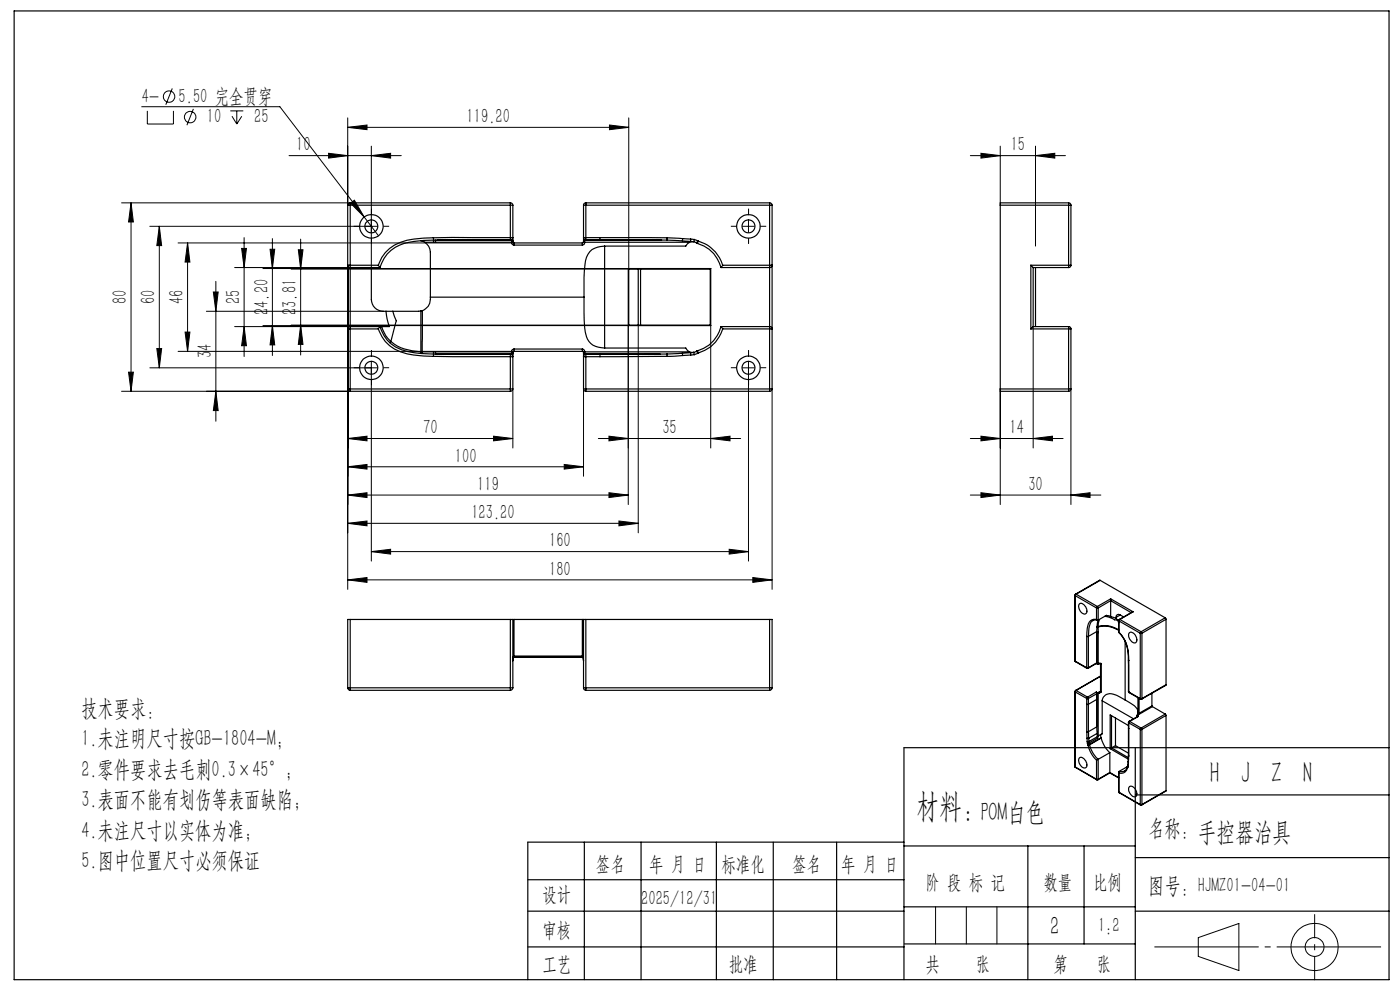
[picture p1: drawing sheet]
<svg xmlns="http://www.w3.org/2000/svg" width="297mm" height="210mm" viewBox="0 0 297 210" stroke-linecap="round" stroke-linejoin="round" font-family="sans-serif">
<g fill="none" stroke="#000" stroke-width=".25">
<path d="M3 2.3h291.7v205.5h-291.7zM73.8 43.5h.5M73.8 43.5v39M74.3 56.3h-.5l.2 .4 .3 .1M74.3 43l-.3 .1-.2 .4M74.3 43v.5M74.3 56.3v.5M74.3 56.3h6M74.3 43.5v12.8M74.3 56.8v12.5M74.3 43.5h34M74.3 56.8h6.3"/>
<path d="M74.3 43h34M78.8 56.8v6.7a2.61 2.61 0 0 0 3.1 2.5M80.3 56.3l.3 .5M89.3 51.1l.8 .3M90.1 51.4h1.9M90.1 51.4a3 3 0 0 1 1.2 3.2v8.4M91.9 50.4a17.9 17.9 0 0 0-8.2 1.6 7.4 7.4 0 0 0-3.4 4.3M91.9 50.4l.1 .5M92 50.9a16.5 16.5 0 0 0-8.1 1.5 7.1 7.1 0 0 0-3.3 4.4M92 50.9v.5M92 51.4h.4M92.4 50.9v.5"/>
<path d="M92.4 51.4h16.1M92.7 50.9h15.8M108.3 50.9h-16.3M108.3 50.4h-16.4M108.3 50.4v.5M108.3 43.5h.5M108.3 50.4h.5l-.2 .4-.3 .1M108.3 43v.5M108.3 43l.2 .1 .3 .4M108.3 43.5v6.9M108.5 50.9v.5M108.5 50.9h.3"/>
<path d="M108.5 51.5l.1 .3 .4 .2M108.5 50.8v.1M108.5 51.4v.1M108.8 51.1l-.3 .3M108.8 50.9v.2M108.8 51.3l-.3 .2M108.8 51.3l.2 .2M108.8 43.5v7.4M108.8 51.1v.2M109 51.5v.5M109 52h14.5M109 51.5h14.5"/>
<path d="M123.5 51.5v.5M123.8 43.5h.5M123.8 50.9h.2M123.8 51.1l.2 .3M123.8 50.9v.2M123.8 51.3l.2 .2M123.8 51.3l-.3 .2M123.8 43.5v7.4M123.8 51.1v.2M124 50.9v.5M124 51.5l-.1 .4-.4 .1M124 51.4h22.3"/>
<path d="M124 50.8v.1M124 51.4v.1M124 50.9h16.4M124.3 43v.5M124.3 43l-.3 .1-.2 .4M124.3 50.4h-.5l.1 .4 .4 .1M124.3 50.4v.5M124.3 50.9h3M124.3 43.5h39M124.3 50.4h3M124.3 43.5v6.9M124.3 43h39"/>
<path d="M127.3 50.4h14.2M127.3 50.9h14.2M127.3 50.4v.5M128.3 52.2a3.8 3.8 0 0 0-4.2 3.8l-.2 2.9v4.1M128.3 52.2v21.6M133.3 57h17.5M133.3 57v12.1M133.3 57l.1 .1M133.4 57.1v11.9M133.4 57.1h17.3M135.4 57.1v11.9M135.9 57.1v11.9"/>
<path d="M141.5 50.4l3.3 .2M141.5 50.9l3.3 .2M141.5 50.4v.5M144.8 51.1l1.7 .1M144.8 50.6v.5M144.8 50.6l1.7 .1M146.3 51.4l-.8 .8h-17.2M146.5 50.7v.5M146.5 50.7l.8 .1M146.5 51.2l.7 .1M146.9 51.3l-.6 .1M147.2 51.3l.6 .3"/>
<path d="M147.3 50.8l.7 .3M147.3 50.8l-.1 .5M147.8 51.6h.2M148 51.6a7.1 7.1 0 0 1 5 5.2M148 51.1l-.2 .5M148 51.1h.1M148.1 51.1a7.6 7.6 0 0 1 5.2 5.2M148.1 51.1l-.1 .5M150.7 57.1v11.9M150.8 57v12.1M150.8 57l-.1 .1M153 56.8h10.3"/>
<path d="M153.3 56.3l-.3 .5M153.3 56.3h10M163.3 56.3h.1a.26 .26 0 0 1 .4 0 .26 .26 0 0 1-.3 .4l-.2 .1M163.3 43.5h.5M163.3 56.3v.5M163.3 43v.5M163.3 43l.2 .1 .3 .4M163.3 43.5v12.8M163.3 56.8v12.5M163.8 43.5v39M212.2 43.5h14.5M212.2 43.5v39"/>
<path d="M218.7 56.3l.5 .5M218.7 56.3h8M218.7 56.3v13.5M219.2 56.8h7.5M219.2 56.8v12.5M219.7 56.8v12.5M226.7 43v.5M226.7 43h-14.5v.5M226.7 43.5h.5M226.7 43l.3 .1 .2 .4M226.7 56.3h.5M226.7 56.3v.5"/>
<path d="M226.7 43.5v12.8M227.2 56.3l-.2 .4-.3 .1M227.2 43.5v12.8M74.3 69.3h-.3l-.2 .5h.5M74.3 69.3v.5M74.3 69.8v12.7M74.3 69.8h6M74.3 69.3h6.3M80.3 69.8a8.2 8.2 0 0 0 7.5 5.5l4.1 .3M80.6 69.3l-.3 .5M80.6 69.3a7.7 7.7 0 0 0 7.2 5.5l4.2 .3M80.6 69.3h.4"/>
<path d="M81 69.3l.2 .6a6 6 0 0 0 1.7 2.5M81.9 66l.2 1.7 .5 1.6h-1.6M81.9 66h1.4M82.9 72.4l-.2 .3M82.9 72.4a9.6 9.6 0 0 0 6.4 2.2M83.3 66l.8 2-1.2 4.4M89.3 74.6v.4M89.3 66v8.6M89.3 66h-6M89.3 74.6h.2M89.5 74.6l.1 .4M89.5 74.6h2.5"/>
<path d="M89.6 65.9l-.1 8.7M89.6 65.9l-.3 .1M91.3 63v.2a2.52 2.52 0 0 1-1.7 2.7M91.3 63h32.6M91.9 75.6l16.4 .1M92 75.1l-.1 .5M92 75.1h16.3M92 74.6v.5M92 74.6h.4M92.4 74.6v.5M92.4 74.6h16.1M92.5 75.1h16"/>
<path d="M108.3 75.1v.6M108.3 75.1l.2 .1a.27 .27 0 0 1 .2 .2 .27 .27 0 0 1 0 .3h-.4M108.3 75.7v6.8M108.5 74.6v.5M108.5 74.6l.3 .3M108.5 75.1h.3M108.5 74.5l.3 .3M108.5 74.5v.1M108.5 75.1v.1M108.8 74.9v.2M108.8 74.8v.1M108.8 75.1v7.4"/>
<path d="M109 74l-.4 .3-.1 .2M109 74v.5M109 74.5l-.2 .3M109 74h14.5M109 74.5h14.5M123.5 74l.3 .1 .2 .4M123.5 74.5l.3 .3M123.5 74v.5M123.8 75.1h.2M123.8 74.9v.2M123.8 74.8v.1M123.8 75.1v7.4"/>
<path d="M123.9 63a31.3 31.3 0 0 0 .5 8.4 3.6 3.6 0 0 0 3.9 2.4M124 74.6v.5M124 74.6l-.2 .3M124 74.5l-.2 .3M124 74.6h22.3M124 74.5v.1M124 75.1v.1M124 75.1h16.1M124.3 75.1v.6M124.3 75.1h3M124.3 75.1l-.5 .5 .5 .1M124.3 75.7v6.8"/>
<path d="M124.3 75.7h3M127.3 75.1v.6M128.3 73.8h17.2l.8 .8M133.3 69.1h17.5M133.4 69l-.1 .1M133.4 69h17.3M141.5 75.1v.5M141.5 75.6l-14.2 .1M141.5 75.1h-14.2M144.8 74.9v.5M144.8 74.9l-3.3 .2M144.8 75.4l-3.3 .2"/>
<path d="M146.3 74.6l.9 .1M146.5 74.8v.5M146.5 75.3l-1.7 .1M146.5 74.8l-1.7 .1M147.2 74.7l.1 .5M147.2 74.7l-.7 .1M147.3 75.2l-.8 .1M147.8 74.5l.2 .4M147.8 74.5l-.6 .2M148 74.4l.1 .5M148 74.4l-.2 .1M148 74.9l-.7 .3"/>
<path d="M148.1 74.9h-.1M150.7 69l.1 .1M153 69.3l.3 .5M153 69.3a7.2 7.2 0 0 1-5 5.1M153 69.3h10.3M153.3 69.8a7.5 7.5 0 0 1-5.2 5.1M153.3 69.8h10M163.3 69.3h.2a.27 .27 0 0 1 .2 .2 .27 .27 0 0 1 0 .3h-.4M163.3 69.3v.5M163.3 69.8v12.7M218.7 69.8h8M219.2 69.3l-.5 .5"/>
<path d="M219.2 69.3h7.5M226.7 69.3v.5M226.7 69.8h.5M226.7 69.3h.3l.2 .5M226.7 69.8v12.7M227.2 69.8v12.7M73.8 82.5l.2 .4 .3 .1M73.8 82.5h.5M74.3 82.5v.5M74.3 82.5h34M74.3 83h34M108.3 82.5h.5"/>
<path d="M108.3 82.5v.5M108.8 82.5l-.3 .4-.2 .1M123.8 82.5h.5M123.8 82.5l.1 .4 .4 .1M124.3 82.5v.5M124.3 82.5h39M124.3 83h39M163.3 82.5v.5M163.3 82.5h.5M163.8 82.5l-.3 .4-.2 .1M212.2 82.5v.5h14.5M212.2 82.5h14.5"/>
<path d="M226.7 82.5v.5M226.7 82.5h.5M227.2 82.5l-.2 .4-.3 .1M74.3 131.4h-.5v14.5M74.3 131.4v14.5M74.3 131.4h34M108.3 131.4h.5M108.3 131.4v14.5M108.8 131.4h.2M108.8 131.4v14.5M109 139.4l-.2 .3v.4M109 139.2l-.2 .3v.7"/>
<path d="M109 139.4h.1M109 139.2v.2M109 139.4h14.5M109 131.4h14.5M109 131.4v7.8M109 139.2h14.5M123.5 139.4l.2 .2 .1 .6M123.5 139.2l.3 1M123.5 131.4h.3M123.5 139.4h.1M123.5 139.2v.2M123.5 131.4v7.8"/>
<path d="M123.8 131.4h.5M123.8 131.4v14.5M124.3 131.4v14.5M124.3 131.4h39M163.3 131.4h.5v14.5M163.3 131.4v14.5M228 126.3l.1 .1M228 126.3v13.9M228.1 126.4l4.5 2.6M228.1 126.4v13.9M228.2 126l-.2 .3M228.2 126h.1"/>
<path d="M228.3 126l-.2 .4M228.3 126l4.5 2.6M229.1 128a1.4 1.4 0 0 1 1.5 1.6 .6 .6 0 0 1-.5 .7 .6 .6 0 0 1-.7-.3 1.48 1.48 0 0 1-.3-2zM230.5 135v6.6M230.5 135h.4M230.9 135v6.6M231.9 131.6a2.58 2.58 0 0 0-.9 2.3l-.1 1.1M232.6 129h.4M232.6 131.4h-.2a1.48 1.48 0 0 0-1.6 1.4l-.3 2.2M232.6 131.4l.4 .1M232.6 129v2.4M232.7 134l-1.8 1"/>
<path d="M232.7 134v.2M232.7 134.2v6.4M232.7 134h.3M232.7 134.2h.3M232.7 134.2v6.5M232.7 132.9v.1M232.7 133v1M232.7 132.9h.2M232.7 133h.2M232.8 128.6l-.2 .4M232.8 128.6l.2 .4M232.8 131.6l-.6-.1-.4 .1"/>
<path d="M232.9 131.5l-.2 1.4M232.9 132.9a5.4 5.4 0 0 1 4.4 .7M232.9 133l.1 1M232.9 133a5.8 5.8 0 0 1 4.4 .7M232.9 132.9v.1M233 134v.2M233 129v2.5M233 134.2v6.5M233.3 131.4l-.4 1.5M233.4 123.1l-5.2 2.9M233.4 123.1l-5.1 2.9M233.4 123.1l13.8 7.9"/>
<path d="M234.4 130.7l2.7 .9M234.6 130.6h.2M235.6 127v.4M235.6 130.8l1.2 .4M235.6 130.8l-.9-.3-1.7 1M235.6 127l4.8 2.8M235.6 127l-2.8 1.6M235.6 127.4v3.4M235.6 127.4l-2.6 1.6M235.6 127.4l4.4 2.6M236.8 131.2l.3 .4M236.8 130.9v.3"/>
<path d="M237.1 131.6l.2 .5M237.3 134.2a7.5 7.5 0 0 1 2.1 5.9h.1M237.3 134.2h.1M237.3 131.6l.1 .1M237.3 131.6v2.6M237.4 134.2a7.4 7.4 0 0 1 2.1 5.9M237.4 131.7l4.5 2.6M237.4 131.7v2.5M237.5 131.4l-.2 .2M237.5 131.4h.1M237.6 131.4l-.2 .3M237.6 131.4l4.5 2.6"/>
<path d="M237.7 130.4a.53 .53 0 0 0-.7 0 .53 .53 0 0 0-.2 .5M237.7 130.4l.7 .5M237.7 130.4l-.9 .5M238.7 136v12.5M239.6 134.3a1.15 1.15 0 0 1 1.5 1.1 .67 .67 0 0 1-.2 1 .67 .67 0 0 1-1-.5 1.39 1.39 0 0 1-.3-1.6zM240.4 129.8l-2.9 1.6M240.4 129.8l-2.8 1.6M241.9 134.3h.4M241.9 134.3v13.9M242.1 134l-.2 .3M242.1 134l.2 .3M242.3 134.3v13.9"/>
<path d="M247.2 131l.2 .4M247.2 131l-5.1 3M247.4 131.4l-5.1 2.9M247.4 131.4v13.8M73.8 145.9h.5M73.8 145.9l.1 .4 .4 .1M74.3 145.9v.5M74.3 145.9h34M74.3 146.4h34M108.3 145.9h.5M108.3 145.9v.5M108.8 145.9l-.2 .4-.3 .1"/>
<path d="M123.8 145.9h.5M123.8 145.9a.49 .49 0 0 0 .5 .5M124.3 145.9v.5M124.3 145.9h39M124.3 146.4h39M163.3 145.9h.5M163.3 145.9v.5M163.8 145.9l-.2 .4-.3 .1M228 140.2l.2 .2M228 140.2l.1 .1M228 146.7l.1 .1M228 146.7v15.9"/>
<path d="M228.1 140.3l.1 .1M228.1 140.3l2.4 1.3M228.1 146.8v15.9M228.1 146.8l2.4 1.4M228.2 146.5l-.2 .2M228.2 146.5h.1M228.2 140.4l2.4 1.4M228.3 146.5l-.2 .3M228.3 146.5l2.4 1.4M230.5 141.6h.4M230.5 155.2l.1 1.4M230.5 149.4v5.8"/>
<path d="M230.5 148.2h.4M230.5 149.4h.4M230.5 155.2h.4M230.5 141.6l.1 .2M230.5 148.2v1.2M230.6 141.8h.2M230.6 156.6h.4M230.6 156.6v.7M230.6 157.3l.1 .3M230.7 157.6l.1 .4M230.7 147.9l-.2 .3M230.7 147.9l.2 .3"/>
<path d="M230.8 158v.1M230.8 158.1l.8 1.9 1 1.2M230.9 148.2v1.2M230.9 149.4v5.8M230.9 155.2l.1 1.4M230.9 141.6l-.1 .2M231 156.6v.7M231 157.3h-.4M231 157.3v.3M231 157.6l.1 .3M231 157.6h-.3M231.1 158l-.3 .1"/>
<path d="M231.1 158l.8 1.8 1.1 1.3M231.1 157.9l-.3 .1M231.1 157.9v.1M232.6 146.8v.2M232.6 146.8l.2 .1M232.6 146.8l-1.9 1.1M232.6 140.7h.1M232.6 147l.1 .2M232.6 140.7l-1.8 1.1M232.6 140.7l.1 .1M232.6 147l.1 .1M232.7 140.7h.3"/>
<path d="M232.7 140.6l-.1 .1M232.7 147.2v1.2M232.7 148.4v5.6M232.7 147.1h.3M232.7 154.2l.1 1.4M232.7 140.7v.1M232.7 140.6l-1.8 1M232.7 147.1v7.1M232.7 147.2l-1.8 1M232.7 148.4l-1.8 1M232.7 154.2l-1.8 1M232.7 140.8h.2"/>
<path d="M232.8 146.9h.1M232.8 146.9l-.1 .2M232.8 155.6v.7M232.8 155.6l-1.8 1M232.8 156.3l.1 .3M232.8 156.3l-1.8 1M232.9 156.6l-1.9 1M232.9 146.9l.1 .2M232.9 140.8h.1M233 156.2l-.1 .4M233 140.7l-.1 .1M233 147.1v9.1"/>
<path d="M233 146.9l.1 .1M233 146.9h-.1M233.1 140.8h.4M233.1 140.8h.1M233.1 140.8h-.2M233.1 140.7l.5 .1M233.1 140.7v.1M233.1 147l-.1 .1M233.1 140.7h-.1M233.4 143.5l-5.2 3M233.4 143.5l-5.1 3M233.4 143.5h.1"/>
<path d="M233.5 146.7l-.5 .2M233.5 140.7h.1M233.5 140.7l.1 .1M233.5 146.7h.1M233.5 140.7v6M233.5 146.6l-.5 .3M233.6 146.7l-.5 .3M233.6 156.6l.7 1.7 1.1 1.4M233.6 156.5v.1M233.6 155.8v.7M233.6 140.8v5.9M233.6 156.6l-2.5 1.4"/>
<path d="M233.6 156.5l-2.5 1.4M233.8 148.7v7l-.8 .5M233.8 148.7l6.7 3.8M235.4 159.7v4.2M235.4 159.7l-2.4 1.4M235.5 158.8l3.9 2.2M235.8 151.8v6.8M235.8 158.6l-.3 .2M235.8 158.6l3.6 2.1M236.6 158.2l2.8 1.6M236.6 152.3v5.9M236.6 158.2l-.8 .4"/>
<path d="M238.7 148.5l2 1.2 .5 .6 .2 .6M238.7 148.5a6.6 6.6 0 0 0-3.3-1.4 1.72 1.72 0 0 0-1.6 1.6M239.4 140v6.7M239.4 146.7l.1 .2M239.4 153.2v1.3M239.4 154.5v5.8M239.4 146.7l.1 .1M239.4 153.2l.1 .1M239.4 154.5h.1M239.4 153.9l-3.9-2.2v7.1M239.5 140.1v6.7M239.5 154.5v5.9"/>
<path d="M239.5 146.8v.1M239.5 146.8l2.4 1.4M239.5 153.3l2.4 1.4M239.5 153.3v1.2M239.5 153l-.1 .2M239.5 153h.1M239.5 146.9l2.4 1.4M239.6 153l-.1 .3M239.6 153l2.5 1.4M240.8 158.6v49.2M241.2 151.9v.1M241.2 151.9v.2"/>
<path d="M241.2 151.8v.1M241.2 152h.1M241.3 151.7h.1M241.3 151.7l-.1 .1M241.3 151.8h.1M241.3 151.8l-.1 .2M241.3 151.8h-.1M241.3 151.8l.2 .2M241.4 151.7l-.1 .1M241.4 151.3l-.1 .4M241.4 151.3h.3M241.4 148v3.3"/>
<path d="M241.5 152l-2 1M241.5 152l-1.9 1M241.7 151.3l-.3 .4M241.7 148.1v3.2M241.9 148.2h.4M241.9 154.7h.4M241.9 148.2v.1M241.9 154.7v16M241.9 148.3h.3M242.1 154.4l-.2 .3M242.1 154.4l.2 .3M242.3 148.2l-.1 .1"/>
<path d="M242.3 154.7v16M244.4 149.7l.1 .2M244.4 149.7l-2.7 1.6M244.4 147.1v2.6M244.5 149.9l-3.1 1.8M244.5 149.9l2.7 1.6M247.2 151.5l.2 .3M247.2 151.5l-5.1 2.9M247.4 145.2l-5.2 3.1M247.4 151.8v15.9M247.4 145.2l-5.1 3M247.4 151.8l-5.1 2.9"/>
<path d="M294.7 158.6h-102.9v49.2M124 178.6v29.2M136 178.6v29.2M152 178.6v29.2M164 178.6v29.2M177.5 178.6v29.2M191.8 178.6h-79.8v29.2M191.8 179.4h49M218.1 179.4v28.4M228 162.6l.2 .2M228 162.6l.1 .1M228.1 162.7l.1 .1"/>
<path d="M228.1 162.7l4.5 2.6M228.2 162.8l4.5 2.6M229.1 160.7a1.39 1.39 0 0 1 1.5 1.6 .6 .6 0 0 1-.4 .6 .6 .6 0 0 1-.8-.3 1.48 1.48 0 0 1-.3-1.9zM230 179.4v20.8M232.6 165.3h.4M232.6 165.3l.1 .1M232.6 161.2v4.1M232.7 165.4h.2M233 161.1l-.4 .1M233 165.3l-.1 .1M233 161.1v4.2M235.4 163.9v.1"/>
<path d="M235.4 164l1.9 1M235.4 164l-2.5 1.4M235.4 163.9l-2.4 1.4M235.4 163.9l1.9 1.1M237.3 167.9l.2 .3M237.3 167.9l.1 .2M237.3 163.8v4.1M237.4 163.6v.4M237.4 168.1l.1 .1M237.4 164v4.1M237.4 168.1l4.5 2.6M237.5 168.2l4.4 2.6"/>
<path d="M238.6 163.5l-1.2 .1M238.6 163.5h.1M239.1 162.7l-.5 .8M239.1 162.7l.1 .2M239.1 162.7h.1M239.2 162.9l-.3 .6a1.31 1.31 0 0 1-1.5 .5M239.2 162.9h.1M239.2 162.6l-1.8 1M239.3 162.5l-.1 .4M239.3 162.5v.1M239.3 162.2v.3M239.3 162.2l.1 .1"/>
<path d="M239.3 162.6l-.1 .3M239.3 161.5l.1 .2M239.3 161.5v.7M239.4 162.3l-.1 .3M239.4 160.3l-.1 1.2M239.4 160.3l.1 .1M239.4 161.7v.6M239.5 160.4l-.1 1.3M239.6 166.8a1.44 1.44 0 0 1 1.3 2.2 1.47 1.47 0 0 1-1.3-2.2zM240.8 168.6h53.9M241.9 170.7h.4M241.9 170.7v.1"/>
<path d="M241.9 170.8h.3M242.3 170.7l-.1 .1M247.4 167.7l-5.2 3.1M247.4 167.7l-5.1 3M112 193.3h79.8M112 186.6h79.8M191.8 192.4h49M240.8 181.9h53.9M240.8 193.3h53.9M112 200.9h79.8M192 200.2h48.8"/>
<circle cx="78.8" cy="48" r="1.38"/>
<circle cx="78.8" cy="48" r="2.49"/>
<circle cx="158.8" cy="48" r="2.49"/>
<circle cx="158.8" cy="48" r="1.38"/>
<circle cx="78.8" cy="78" r="1.37"/>
<circle cx="78.8" cy="78" r="2.49"/>
<circle cx="158.8" cy="78" r="2.49"/>
<circle cx="158.8" cy="78" r="1.37"/>
</g>
<g fill="none" stroke="#000" stroke-width=".21">
<path d="M36.5 18.8l-1.3 3.4M30.1 22.6h29.3l17.9 23.4M31.3 23.5v2.8h5.5v-2.8M41 23.1l-1.3 3.5M48.9 23.5h2.7M49.2 24.7l1 1.6M50.2 23.5v2.8M51.3 24.7l-1.1 1.6M61.3 33h23.8M69.7 32.5l4.1 .5-4.1 .5zM73.8 27l4.1-.5v1zM73.8 25v18.5"/>
<path d="M73.8 27h59.6M78.8 33l4.1-.5v1zM78.8 31v25.8M129.3 26.5l4.1 .5-4.1 .5zM133.4 25v32.1h-71.6M205.8 33h20.2M208.1 32.5l4.1 .5-4.1 .5zM212.2 31v12.5M219.7 33l4.1-.5v1zM219.7 31v21.2M25.8 43h48.5M27.8 43l.5 4.1h-1z"/>
<path d="M27.8 43v40M31.8 48h48.2M33.8 48l.5 4.1h-1zM33.8 48v30M37.8 51.5h71.2M39.8 51.5l.5 4.1h-1zM39.8 51.5v23M45.8 59.7v29.7M49.8 56.8h24.5M51.3 52.7h1l-.5 4.1zM51.8 50.4v25.2M55.8 57h77.5"/>
<path d="M57.3 52.9h1l-.5 4.1zM57.8 50.6v24.8M63.3 53h1l-.5 4.1zM63.8 50.7v24.6M73.8 56.3v68.7M74.4 43.1l.8-.6 2.1 3.5zM77.3 46l3 4M157.5 48h2.5M158.8 46.8v2.5M27.3 78.9h1l-.5 4.1zM31.8 78h48.2M33.3 73.9h1l-.5 4.1z"/>
<path d="M37.8 74.5h71.2M39.3 70.4h1l-.5 4.1zM43.8 66h37.5M45.3 61.9h1l-.5 4.1zM49.8 69.3h24.5M51.8 69.3l.5 4h-1zM55.8 69.1h77.5v37.9M57.8 69.1l.5 4.1h-1zM61.8 69h71.6M63.8 69l.5 4.1h-1zM78.8 76.8v42.2M135.4 69v44"/>
<path d="M150.8 69.1v25.9M157.5 78h2.5M158.8 76.8v42.2M219.2 69.3v25.7M25.8 83h48.5M45.8 83l.5 4.1h-1zM73.8 93l4.1-.5v1zM73.8 99l4.1-.5v1zM73.8 93h35M73.8 99h50M104.7 92.5l4.1 .5-4.1 .5zM108.8 82.5v12.5"/>
<path d="M119.7 98.5l4.1 .5-4.1 .5zM123.8 82.5v18.5M126.9 93h30.2M129.2 92.5l4.1 .5-4.1 .5zM150.8 93l4.1-.5v1zM163.8 82.5v42.5M205.8 93h19.7M208.1 92.5l4.1 .5-4.1 .5zM212.2 82.5v24.5M219.2 93l4.1-.5v1zM227.2 82.5v24.5M73.8 105l4.1-.5v1z"/>
<path d="M73.8 111l4.1-.5v1zM73.8 105h59.5M73.8 111h61.6M78.8 117l4.1-.5v1zM78.8 117h80M129.2 104.5l4.1 .5-4.1 .5zM131.3 110.5l4.1 .5-4.1 .5zM154.7 116.5l4.1 .5-4.1 .5zM205.8 105h27.7M208.1 104.5l4.1 .5-4.1 .5zM227.2 105l4-.5v1zM73.8 123l4.1-.5v1z"/>
<path d="M73.8 123h90M159.7 122.5l4.1 .5-4.1 .5zM198.5 192.4v7.8M205 192.4v7.8M211.5 192.4v7.8M254.2 198.9l8.6-3v10l-8.6-3z"/>
<circle cx="35.9" cy="20.5" r="1.22"/>
<circle cx="40.3" cy="24.8" r="1.21"/>
<circle cx="278.9" cy="200.9" r="2"/>
<circle cx="278.9" cy="200.9" r="5"/>
</g>
<g fill="none" stroke="#000" stroke-width=".21" stroke-dasharray="30.5 1.3 1.3 1.3" stroke-linecap="butt">
<path d="M76.3 48h-1.3M78.8 50.5v1.3M78.8 45.5v-1.2M81.3 48h1.2M156.3 48h-1.3M158.8 50.5v1.3M158.8 45.5v-1.2M161.3 48h1.3M76.3 78h-1.3M78.8 75.5v-1.2M81.3 78h1.2M156.3 78h-1.3"/>
<path d="M158.8 75.5v-1.2M161.3 78h1.3M78.8 80.5v1.3M158.8 80.5v1.3"/>
</g>
<path d="M244.9 200.9h48.1" fill="none" stroke="#000" stroke-width=".21" stroke-dasharray="30.5 1.3 1.3 1.3" stroke-dashoffset="8.3" stroke-linecap="butt"/>
<path d="M278.9 193.9v14" fill="none" stroke="#000" stroke-width=".21" stroke-dasharray="30.5 1.3 1.3 1.3" stroke-dashoffset="25.4" stroke-linecap="butt"/>
<g fill="#000">
<path d="M74.4 43.1l.8-.6 2.1 3.5z"/>
<path d="M78.8 33l4.1-.5v1zM69.7 32.5l4.1 .5-4.1 .5zM104.7 92.5l4.1 .5-4.1 .5zM73.8 93l4.1-.5v1zM119.7 98.5l4.1 .5-4.1 .5zM73.8 99l4.1-.5v1zM129.2 104.5l4.1 .5-4.1 .5zM73.8 105l4.1-.5v1zM129.3 26.5l4.1 .5-4.1 .5zM73.8 27l4.1-.5v1zM131.3 110.5l4.1 .5-4.1 .5zM73.8 111l4.1-.5v1zM159.7 122.5l4.1 .5-4.1 .5zM73.8 123l4.1-.5v1z"/>
<path d="M33.3 73.9h1l-.5 4.1zM33.8 48l.5 4.1h-1z"/>
<path d="M39.3 70.4h1l-.5 4.1zM39.8 51.5l.5 4.1h-1zM51.8 69.3l.5 4h-1zM51.3 52.7h1l-.5 4.1zM57.8 69.1l.5 4.1h-1zM57.3 52.9h1l-.5 4.1zM63.8 69l.5 4.1h-1zM63.3 53h1l-.5 4.1z"/>
<path d="M45.3 61.9h1l-.5 4.1zM45.8 83l.5 4.1h-1zM27.8 43l.5 4.1h-1zM27.3 78.9h1l-.5 4.1z"/>
<path d="M129.2 92.5l4.1 .5-4.1 .5zM150.8 93l4.1-.5v1z"/>
<path d="M219.2 93l4.1-.5v1zM208.1 92.5l4.1 .5-4.1 .5zM219.7 33l4.1-.5v1zM208.1 32.5l4.1 .5-4.1 .5zM227.2 105l4-.5v1zM208.1 104.5l4.1 .5-4.1 .5z"/>
<path d="M154.7 116.5l4.1 .5-4.1 .5zM78.8 117l4.1-.5v1z"/>
</g>
<text font-size="7.1" x="194.3" y="173.4">材料：</text>
<g font-size="6.3">
<text x="256.6" y="166.2">H</text>
<text x="263.3" y="166.2">J</text>
<text x="269.7" y="166.2">Z</text>
<text x="276.4" y="166.2">N</text>
</g>
<g font-size="5.6">
<text x="208" y="174.1">POM白色</text>
<text x="254.1" y="178.4">手控器治具</text>
<text x="222.8" y="198.3">2</text>
</g>
<g font-size="4.9">
<text x="17.3" y="151.8">技术要求：</text>
<text x="17.3" y="158.2">1.未注明尺寸按GB-1804-M；</text>
<text x="17.3" y="164.8">2.零件要求去毛刺0.3×45°；</text>
<text x="17.3" y="171.3">3.表面不能有划伤等表面缺陷；</text>
<text x="17.3" y="177.7">4.未注尺寸以实体为准；</text>
<text x="243.6" y="177.3">名称:</text>
<text x="17.3" y="184.1">5.图中位置尺寸必须保证</text>
<text x="243.6" y="189.4">图号：</text>
</g>
<g font-size="4.4">
<text x="30.1" y="21.8">4-</text>
<text x="37.9" y="21.8">5.50 完全贯穿</text>
<text x="43.9" y="26.1">10</text>
<text x="53.9" y="26.1">25</text>
<text x="99" y="26.1">119.20</text>
<text x="62.8" y="32.1">10</text>
<text x="214.4" y="32.1">15</text>
<text x="26.9" y="64.5" transform="rotate(-90 26.9 64.5)">80</text>
<text x="32.9" y="64.5" transform="rotate(-90 32.9 64.5)">60</text>
<text x="38.9" y="64.5" transform="rotate(-90 38.9 64.5)">46</text>
<text x="50.9" y="64.5" transform="rotate(-90 50.9 64.5)">25</text>
<text x="56.9" y="66.8" transform="rotate(-90 56.9 66.8)">24.20</text>
<text x="62.9" y="66.8" transform="rotate(-90 62.9 66.8)">23.81</text>
<text x="44.9" y="76" transform="rotate(-90 44.9 76)">34</text>
<text x="89.8" y="92.1">70</text>
<text x="140.5" y="92.1">35</text>
<text x="214.2" y="92.1">14</text>
<text x="96.5" y="98.1">100</text>
<text x="101.2" y="104.1">119</text>
<text x="218.2" y="104.1">30</text>
<text x="100" y="110.1">123.20</text>
<text x="116.5" y="116.1">160</text>
<text x="116.5" y="122.1">180</text>
<text x="126.4" y="184.7">签名</text>
<text x="137.7" y="184.7">年 月 日</text>
<text x="153.1" y="184.7">标准化</text>
<text x="168" y="184.7">签名</text>
<text x="178.5" y="184.7">年 月 日</text>
<text x="115.1" y="191.2">设计</text>
<text x="136" y="192">2025/12/31</text>
<text x="196.3" y="188.6">阶 段 标 记</text>
<text x="221.3" y="188.6">数量</text>
<text x="231.9" y="188.6">比例</text>
<text x="254.1" y="189.2">HJMZ01-04-01</text>
<text x="232.9" y="197.8">1:2</text>
<text x="115.1" y="198.7">审核</text>
<text x="115.1" y="206">工艺</text>
<text x="154.6" y="206">批准</text>
<text x="196.3" y="206">共</text>
<text x="207" y="206">张</text>
<text x="223.5" y="206">第</text>
<text x="232.7" y="206">张</text>
</g>
</svg>
